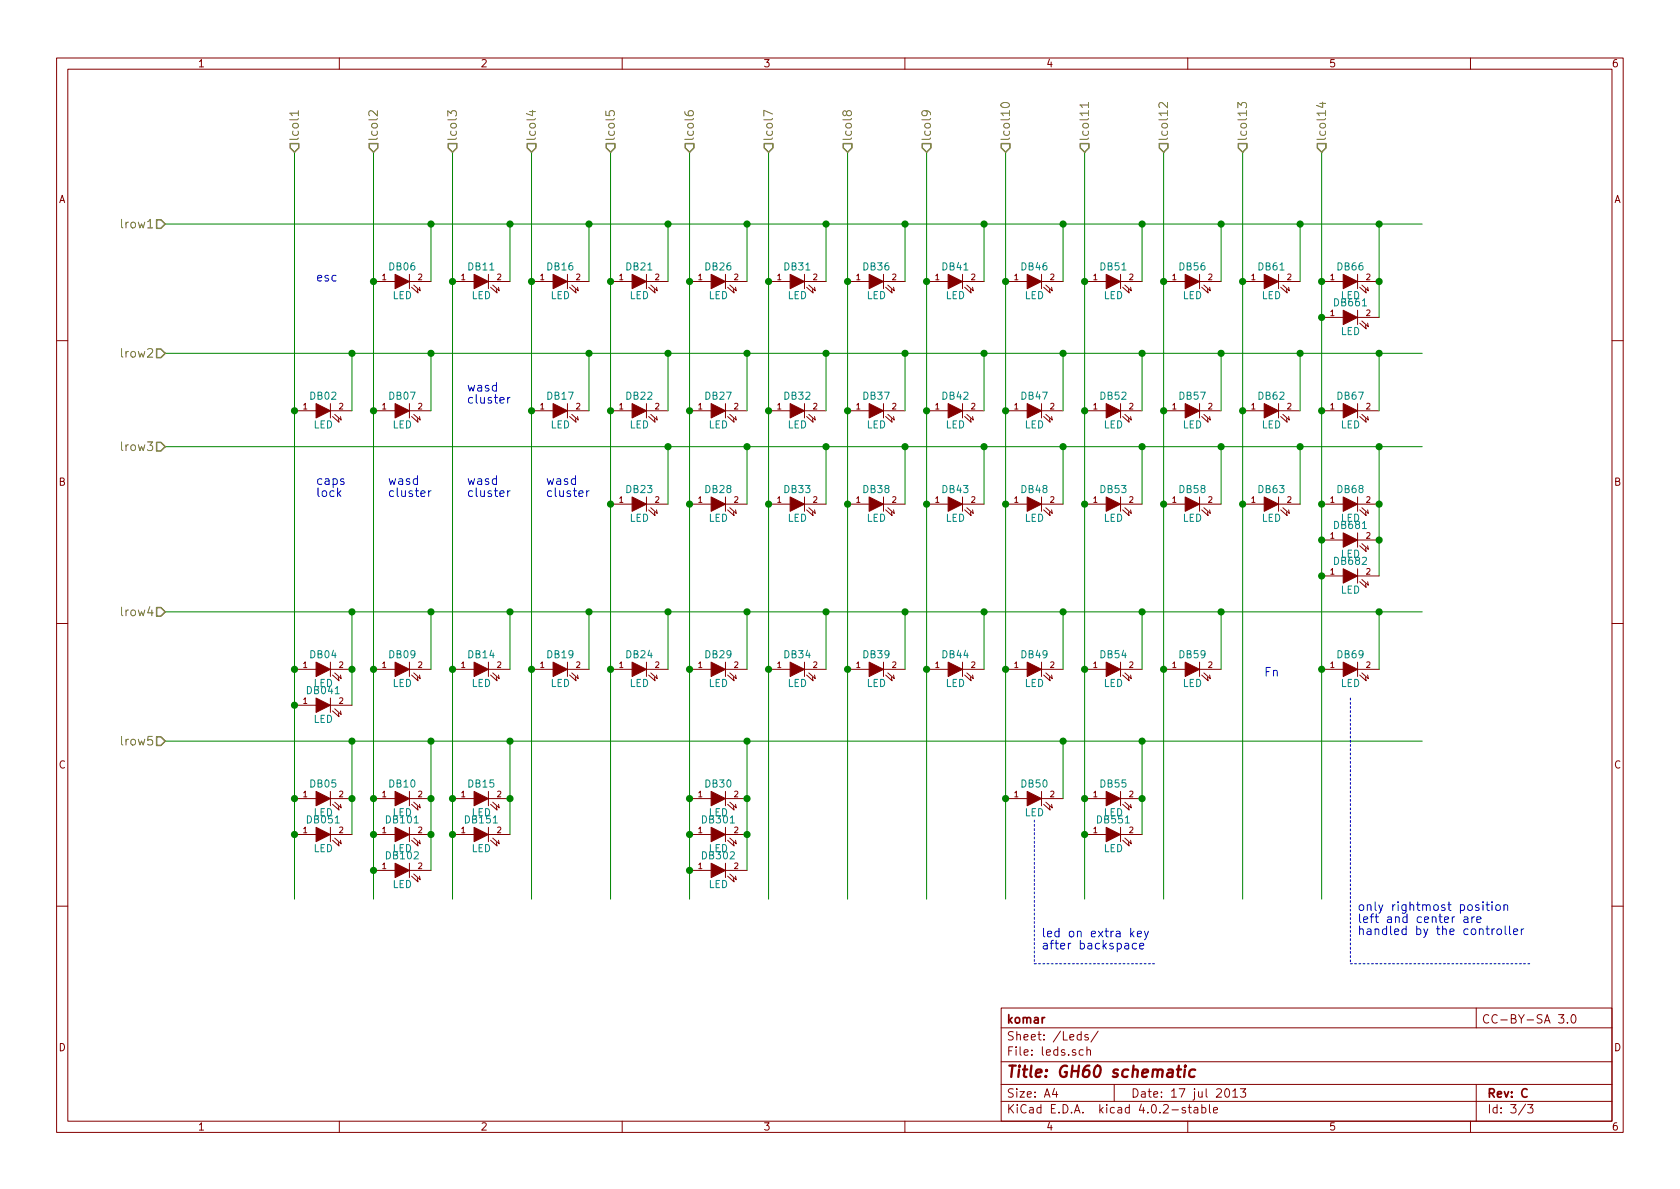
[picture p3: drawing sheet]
<svg xmlns="http://www.w3.org/2000/svg" width="297mm" height="210mm" viewBox="0 0 297 210" stroke-linecap="round" stroke-linejoin="round" font-family="sans-serif">
<g fill="none" stroke="#840000" stroke-width=".18">
<path d="M10 10.3h277v189.9h-277zM12 12.2h273v186.1h-273zM60 10.3v1.9M110 10.3v1.9M160 10.3v1.9M210 10.3v1.9M260 10.3v1.9M66 49.8h3.8M72.4 49.8h3.8M72.4 48.5v2.5M72.8 50.8l1.1 1-.1-.6M73.2 50.4l1.1 1-.1-.6"/>
<path d="M80 49.8h3.8M86.4 49.8h3.8M86.4 48.5v2.5M86.7 50.8l1.2 1-.1-.6M87.1 50.4l1.2 1-.2-.6M94 49.8h3.8M100.3 49.8h3.8M100.3 48.5v2.5M100.7 50.8l1.2 1-.2-.6M101.1 50.4l1.1 1-.1-.6M107.9 49.8h3.9M114.3 48.5v2.5"/>
<path d="M114.3 49.8h3.8M114.7 50.8l1.1 1-.1-.6M115.1 50.4l1.1 1-.1-.6M121.9 49.8h3.8M128.3 49.8h3.8M128.3 48.5v2.5M128.7 50.8l1.1 1-.1-.6M129 50.4l1.2 1-.2-.6M135.9 49.8h3.8M142.2 49.8h3.8M142.2 48.5v2.5M142.6 50.8l1.2 1-.2-.6"/>
<path d="M143 50.4l1.1 1-.1-.6M149.9 49.8h3.8M156.2 49.8h3.8M156.2 48.5v2.5M156.6 50.8l1.1 1-.1-.6M157 50.4l1.1 1-.1-.6M163.8 49.8h3.8M170.2 49.8h3.8M170.2 48.5v2.5M170.6 50.8l1.1 1-.1-.6M170.9 50.4l1.2 1-.1-.6M177.8 49.8h3.8"/>
<path d="M184.1 49.8h3.9M184.1 48.5v2.5M184.5 50.8l1.2 1-.2-.6M184.9 50.4l1.2 1-.2-.6M191.8 49.8h3.8M198.1 49.8h3.8M198.1 48.5v2.5M198.5 50.8l1.1 1-.1-.6M198.9 50.4l1.1 1-.1-.6M205.7 49.8h3.8M212.1 49.8h3.8M212.1 48.5v2.5"/>
<path d="M212.5 50.8l1.1 1-.1-.6M212.9 50.4l1.1 1-.1-.6M219.7 49.8h3.8M226.1 49.8h3.8M226.1 48.5v2.5M226.4 50.8l1.2 1-.1-.6M226.8 50.4l1.2 1-.2-.6M233.7 49.8h3.8M233.7 56.1h3.8M240 49.8h3.8M240 48.5v2.5M240 54.9v2.5"/>
<path d="M240 56.1h3.8M240.4 50.8l1.2 1-.2-.6M240.4 57.1l1.2 1.1-.2-.7M240.8 50.4l1.1 1-.1-.6M240.8 56.8l1.1 1-.1-.7M10 60.2h2M52.1 72.6h3.8M58.4 72.6h3.8M58.4 71.4v2.5M58.8 73.7l1.1 1-.1-.7M59.2 73.3l1.1 1-.1-.6M66 72.6h3.8"/>
<path d="M72.4 71.4v2.5M72.4 72.6h3.8M72.8 73.7l1.1 1-.1-.7M73.2 73.3l1.1 1-.1-.6M94 72.6h3.8M100.3 71.4v2.5M100.3 72.6h3.8M100.7 73.7l1.2 1-.2-.7M101.1 73.3l1.1 1-.1-.6M107.9 72.6h3.9M114.3 71.4v2.5M114.3 72.6h3.8"/>
<path d="M114.7 73.7l1.1 1-.1-.7M115.1 73.3l1.1 1-.1-.6M121.9 72.6h3.8M128.3 71.4v2.5M128.3 72.6h3.8M128.7 73.7l1.1 1-.1-.7M129 73.3l1.2 1-.2-.6M135.9 72.6h3.8M142.2 71.4v2.5M142.2 72.6h3.8M142.6 73.7l1.2 1-.2-.7M143 73.3l1.1 1-.1-.6"/>
<path d="M149.9 72.6h3.8M156.2 71.4v2.5M156.2 72.6h3.8M156.6 73.7l1.1 1-.1-.7M157 73.3l1.1 1-.1-.6M163.8 72.6h3.8M170.2 71.4v2.5M170.2 72.6h3.8M170.6 73.7l1.1 1-.1-.7M170.9 73.3l1.2 1-.1-.6M177.8 72.6h3.8M184.1 71.4v2.5"/>
<path d="M184.1 72.6h3.9M184.5 73.7l1.2 1-.2-.7M184.9 73.3l1.2 1-.2-.6M191.8 72.6h3.8M198.1 71.4v2.5M198.1 72.6h3.8M198.5 73.7l1.1 1-.1-.7M198.9 73.3l1.1 1-.1-.6M205.7 72.6h3.8M212.1 71.4v2.5M212.1 72.6h3.8M212.5 73.7l1.1 1-.1-.7"/>
<path d="M212.9 73.3l1.1 1-.1-.6M219.7 72.6h3.8M226.1 71.4v2.5M226.1 72.6h3.8M226.4 73.7l1.2 1-.1-.7M226.8 73.3l1.2 1-.2-.6M233.7 72.6h3.8M240 71.4v2.5M240 72.6h3.8M240.4 73.7l1.2 1-.2-.7M240.8 73.3l1.1 1-.1-.6M285 60.2h2"/>
<path d="M107.9 89.1h3.9M114.3 87.9v2.5M114.3 89.1h3.8M114.7 90.2l1.1 1-.1-.7M115.1 89.8l1.1 1-.1-.6M121.9 89.1h3.8M128.3 87.9v2.5M128.3 89.1h3.8M128.7 90.2l1.1 1-.1-.7M129 89.8l1.2 1-.2-.6M135.9 89.1h3.8M142.2 87.9v2.5"/>
<path d="M142.2 89.1h3.8M142.6 90.2l1.2 1-.2-.7M143 89.8l1.1 1-.1-.6M149.9 89.1h3.8M156.2 87.9v2.5M156.2 89.1h3.8M156.6 90.2l1.1 1-.1-.7M157 89.8l1.1 1-.1-.6M163.8 89.1h3.8M170.2 87.9v2.5M170.2 89.1h3.8M170.6 90.2l1.1 1-.1-.7"/>
<path d="M170.9 89.8l1.2 1-.1-.6M177.8 89.1h3.8M184.1 87.9v2.5M184.1 89.1h3.9M184.5 90.2l1.2 1-.2-.7M184.9 89.8l1.2 1-.2-.6M191.8 89.1h3.8M198.1 87.9v2.5M198.1 89.1h3.8M198.5 90.2l1.1 1-.1-.7M198.9 89.8l1.1 1-.1-.6M205.7 89.1h3.8"/>
<path d="M212.1 87.9v2.5M212.1 89.1h3.8M212.5 90.2l1.1 1-.1-.7M212.9 89.8l1.1 1-.1-.6M219.7 89.1h3.8M226.1 87.9v2.5M226.1 89.1h3.8M226.4 90.2l1.2 1-.1-.7M226.8 89.8l1.2 1-.2-.6M233.7 89.1h3.8M233.7 95.5h3.8M240 87.9v2.5"/>
<path d="M240 94.2v2.6M240 89.1h3.8M240 95.5h3.8M240.4 90.2l1.2 1-.2-.7M240.4 96.5l1.2 1-.2-.6M240.8 89.8l1.1 1-.1-.6M240.8 96.1l1.1 1-.1-.6M10 110.3h2M52.1 118.4h3.8M58.4 117.1v2.5M58.4 118.4h3.8M58.8 119.4l1.1 1-.1-.6"/>
<path d="M59.2 119l1.1 1-.1-.6M66 118.4h3.8M72.4 117.1v2.5M72.4 118.4h3.8M72.8 119.4l1.1 1-.1-.6M73.2 119l1.1 1-.1-.6M80 118.4h3.8M86.4 117.1v2.5M86.4 118.4h3.8M86.7 119.4l1.2 1-.1-.6M87.1 119l1.2 1-.2-.6M94 118.4h3.8"/>
<path d="M100.3 117.1v2.5M100.3 118.4h3.8M100.7 119.4l1.2 1-.2-.6M101.1 119l1.1 1-.1-.6M107.9 118.4h3.9M114.3 117.1v2.5M114.3 118.4h3.8M114.7 119.4l1.1 1-.1-.6M115.1 119l1.1 1-.1-.6M121.9 118.4h3.8M128.3 117.1v2.5M128.3 118.4h3.8"/>
<path d="M128.7 119.4l1.1 1-.1-.6M129 119l1.2 1-.2-.6M135.9 118.4h3.8M142.2 117.1v2.5M142.2 118.4h3.8M142.6 119.4l1.2 1-.2-.6M143 119l1.1 1-.1-.6M149.9 118.4h3.8M156.2 117.1v2.5M156.2 118.4h3.8M156.6 119.4l1.1 1-.1-.6M157 119l1.1 1-.1-.6"/>
<path d="M163.8 118.4h3.8M170.2 117.1v2.5M170.2 118.4h3.8M170.6 119.4l1.1 1-.1-.6M170.9 119l1.2 1-.1-.6M177.8 118.4h3.8M184.1 117.1v2.5M184.1 118.4h3.9M184.5 119.4l1.2 1-.2-.6M184.9 119l1.2 1-.2-.6M191.8 118.4h3.8M198.1 117.1v2.5"/>
<path d="M198.1 118.4h3.8M198.5 119.4l1.1 1-.1-.6M198.9 119l1.1 1-.1-.6M205.7 118.4h3.8M212.1 117.1v2.5M212.1 118.4h3.8M212.5 119.4l1.1 1-.1-.6M212.9 119l1.1 1-.1-.6M233.7 118.4h3.8M233.7 101.8h3.8M240 100.6v2.5M240 117.1v2.5"/>
<path d="M240 118.4h3.8M240 101.8h3.8M240.4 119.4l1.2 1-.2-.6M240.4 102.9l1.2 1-.2-.7M240.8 119l1.1 1-.1-.6M240.8 102.5l1.1 1-.1-.6M285 110.3h2M52.1 124.7h3.8M58.4 123.4v2.6M58.4 139.9v2.6M58.4 124.7h3.8M58.8 125.7l1.1 1-.1-.6"/>
<path d="M59.2 125.3l1.1 1.1-.1-.7M72.4 139.9v2.6M86.4 139.9v2.6M128.3 139.9v2.6M184.1 139.9v2.6M198.1 139.9v2.6M52.1 141.2h3.8M52.1 147.6h3.8M58.4 146.3v2.5M58.4 141.2h3.8M58.4 147.6h3.8M58.8 142.2l1.1 1.1-.1-.7"/>
<path d="M58.8 148.6l1.1 1-.1-.6M59.2 141.9l1.1 1-.1-.7M59.2 148.2l1.1 1-.1-.6M66 141.2h3.8M66 147.6h3.8M66 153.9h3.8M72.4 146.3v2.5M72.4 152.6v2.6M72.4 141.2h3.8M72.4 147.6h3.8M72.4 153.9h3.8M72.8 142.2l1.1 1.1-.1-.7"/>
<path d="M72.8 148.6l1.1 1-.1-.6M72.8 154.9l1.1 1.1-.1-.7M73.2 141.9l1.1 1-.1-.7M73.2 148.2l1.1 1-.1-.6M73.2 154.6l1.1 1-.1-.7M80 141.2h3.8M80 147.6h3.8M86.4 146.3v2.5M86.4 141.2h3.8M86.4 147.6h3.8M86.7 142.2l1.2 1.1-.1-.7M86.7 148.6l1.2 1-.1-.6"/>
<path d="M87.1 141.9l1.2 1-.2-.7M87.1 148.2l1.2 1-.2-.6M121.9 141.2h3.8M121.9 147.6h3.8M121.9 153.9h3.8M128.3 146.3v2.5M128.3 152.6v2.6M128.3 141.2h3.8M128.3 147.6h3.8M128.3 153.9h3.8M128.7 142.2l1.1 1.1-.1-.7M128.7 148.6l1.1 1-.1-.6"/>
<path d="M128.7 154.9l1.1 1.1-.1-.7M129 141.9l1.2 1-.2-.7M129 148.2l1.2 1-.2-.6M129 154.6l1.2 1-.2-.7M177.8 141.2h3.8M184.1 141.2h3.9M184.5 142.2l1.2 1.1-.2-.7M184.9 141.9l1.2 1-.2-.7M191.8 141.2h3.8M191.8 147.6h3.8M198.1 146.3v2.5M198.1 141.2h3.8"/>
<path d="M198.1 147.6h3.8M198.5 142.2l1.1 1.1-.1-.7M198.5 148.6l1.1 1-.1-.6M198.9 141.9l1.1 1-.1-.7M198.9 148.2l1.1 1-.1-.6M10 160.2h2M177 178.3h108v20h-108zM261 178.3v3.5M275.6 179.4h.9l-.5 .6 .4 .1v.7l-.2 .1-.6-.1M277.9 179.6l.2-.2a.81 .81 0 0 1 .6 .6 .81 .81 0 0 1-.3 .8l-.1 .1a.79 .79 0 0 1-.4-1.3zM285 160.2h2M60 198.3v1.9"/>
<path d="M110 198.3v1.9M160 198.3v1.9M177 194.8h108M177 191.8h108M177 187.8h108M177 181.8h108M186.4 192.5l-.3 1h.9M186.8 193v1M191.2 183l-.5-.1-.3 .3 .1 .6 .2 .1 .5-.1M191.2 182.4v1.5M191.5 185.7l-.4-.1-.3 .3 .1 .6 .2 .1 .4-.1M192.2 185.7l.2-.1 .4 .1v.9"/>
<path d="M192.2 185.1v1.5M192.4 183a.37 .37 0 0 0-.6 .1l.1 .3 .5 .1 .1 .1-.3 .3-.4-.1M194.2 182.3l-1.3 2M197 191.8v3M209.6 195.9a.37 .37 0 0 0-.6 .1l.1 .3 .5 .1 .1 .1-.3 .3-.4-.1M210 198.3v1.9M210.1 195.8h.5M210.3 195.3v1.3l.3 .2M211.2 195.9h.5l.1 .9M211.8 196.2l-.5 .1-.2 .2 .2 .3 .5-.1M212.5 195.9l.4-.1 .3 .3-.1 .6h-.6M212.5 195.3v1.5"/>
<path d="M213.8 195.3v1.3l.2 .2M214.6 196.3l.7-.1-.1-.3-.4-.1-.2 .2v.7h.6M216.7 192.7l.2-.2a.81 .81 0 0 1 .6 .6 .81 .81 0 0 1-.3 .8l-.2 .1a.79 .79 0 0 1-.3-1.3zM218 193l.4-.5v1.5M218 194h.8M219.3 192.5h.9l-.5 .6 .5 .1v.7l-.2 .1-.7-.1M260 198.3v1.9M261 191.8v6.5M269.7 195.2l-1.2 2M270.1 195.3h.9l-.5 .6 .5 .1v.7l-.2 .1-.7-.1M277.1 180.8v.1"/>
</g>
<path d="M208.1 189.1h.7M208.4 188.4l-.2 1.8 .1 .1 .4 .1M209.5 189.1l-.2 1.3M209.6 188.4l-.1 .2 .2-.1-.1-.1-.1 .2M211.3 189.2a.7 .7 0 0 0-1 .3v.8l.3 .1 .6-.1" fill="none" stroke="#840000" stroke-width=".41"/>
<g fill="#840000" stroke="#840000" stroke-width=".18">
<path d="M111.8 48.5l2.5 1.3-2.5 1.2z"/>
<path d="M125.7 48.5l2.6 1.3-2.6 1.2z"/>
<path d="M139.7 48.5l2.5 1.3-2.5 1.2z"/>
<path d="M153.7 48.5l2.5 1.3-2.5 1.2z"/>
<path d="M69.8 48.5l2.6 1.3-2.6 1.2z"/>
<path d="M83.8 48.5l2.6 1.3-2.6 1.2z"/>
<path d="M97.8 48.5l2.5 1.3-2.5 1.2z"/>
<path d="M223.5 48.5l2.6 1.3-2.6 1.2z"/>
<path d="M237.5 48.5l2.5 1.3-2.5 1.2z"/>
<path d="M167.6 48.5l2.6 1.3-2.6 1.2z"/>
<path d="M181.6 48.5l2.5 1.3-2.5 1.2z"/>
<path d="M195.6 48.5l2.5 1.3-2.5 1.2z"/>
<path d="M209.5 48.5l2.6 1.3-2.6 1.2z"/>
<path d="M111.8 71.4l2.5 1.2-2.5 1.3z"/>
<path d="M125.7 71.4l2.6 1.2-2.6 1.3z"/>
<path d="M139.7 71.4l2.5 1.2-2.5 1.3z"/>
<path d="M153.7 71.4l2.5 1.2-2.5 1.3z"/>
<path d="M55.9 71.4l2.5 1.2-2.5 1.3z"/>
<path d="M69.8 71.4l2.6 1.2-2.6 1.3z"/>
<path d="M97.8 71.4l2.5 1.2-2.5 1.3z"/>
<path d="M223.5 71.4l2.6 1.2-2.6 1.3z"/>
<path d="M237.5 71.4l2.5 1.2-2.5 1.3z"/>
<path d="M167.6 71.4l2.6 1.2-2.6 1.3z"/>
<path d="M181.6 71.4l2.5 1.2-2.5 1.3z"/>
<path d="M195.6 71.4l2.5 1.2-2.5 1.3z"/>
<path d="M209.5 71.4l2.6 1.2-2.6 1.3z"/>
<path d="M111.8 87.9l2.5 1.2-2.5 1.3z"/>
<path d="M125.7 87.9l2.6 1.2-2.6 1.3z"/>
<path d="M139.7 87.9l2.5 1.2-2.5 1.3z"/>
<path d="M153.7 87.9l2.5 1.2-2.5 1.3z"/>
<path d="M223.5 87.9l2.6 1.2-2.6 1.3z"/>
<path d="M237.5 87.9l2.5 1.2-2.5 1.3z"/>
<path d="M167.6 87.9l2.6 1.2-2.6 1.3z"/>
<path d="M181.6 87.9l2.5 1.2-2.5 1.3z"/>
<path d="M195.6 87.9l2.5 1.2-2.5 1.3z"/>
<path d="M209.5 87.9l2.6 1.2-2.6 1.3z"/>
<path d="M111.8 117.1l2.5 1.3-2.5 1.2z"/>
<path d="M125.7 117.1l2.6 1.3-2.6 1.2z"/>
<path d="M139.7 117.1l2.5 1.3-2.5 1.2z"/>
<path d="M153.7 117.1l2.5 1.3-2.5 1.2z"/>
<path d="M55.9 117.1l2.5 1.3-2.5 1.2z"/>
<path d="M69.8 117.1l2.6 1.3-2.6 1.2z"/>
<path d="M83.8 117.1l2.6 1.3-2.6 1.2z"/>
<path d="M97.8 117.1l2.5 1.3-2.5 1.2z"/>
<path d="M167.6 117.1l2.6 1.3-2.6 1.2z"/>
<path d="M181.6 117.1l2.5 1.3-2.5 1.2z"/>
<path d="M195.6 117.1l2.5 1.3-2.5 1.2z"/>
<path d="M209.5 117.1l2.6 1.3-2.6 1.2z"/>
<path d="M55.9 139.9l2.5 1.3-2.5 1.3z"/>
<path d="M69.8 139.9l2.6 1.3-2.6 1.3z"/>
<path d="M83.8 139.9l2.6 1.3-2.6 1.3z"/>
<path d="M181.6 139.9l2.5 1.3-2.5 1.3z"/>
<path d="M195.6 139.9l2.5 1.3-2.5 1.3z"/>
<path d="M125.7 139.9l2.6 1.3-2.6 1.3z"/>
<path d="M195.6 146.3l2.5 1.3-2.5 1.2z"/>
<path d="M125.7 146.3l2.6 1.3-2.6 1.2z"/>
<path d="M125.7 152.6l2.6 1.3-2.6 1.3z"/>
<path d="M55.9 146.3l2.5 1.3-2.5 1.2z"/>
<path d="M69.8 146.3l2.6 1.3-2.6 1.2z"/>
<path d="M69.8 152.6l2.6 1.3-2.6 1.3z"/>
<path d="M83.8 146.3l2.6 1.3-2.6 1.2z"/>
<path d="M237.5 117.1l2.5 1.3-2.5 1.2z"/>
<path d="M55.9 123.4l2.5 1.3-2.5 1.3z"/>
<path d="M237.5 54.9l2.5 1.2-2.5 1.3z"/>
<path d="M237.5 94.2l2.5 1.3-2.5 1.3z"/>
<path d="M237.5 100.6l2.5 1.2-2.5 1.3z"/>
</g>
<g fill="none" stroke="#0000c2" stroke-width=".18">
<path d="M89.8 70.3v1M90.2 70.3l-.3 .1-.1 .2M75.8 86.8v1M76.2 86.8l-.3 .1-.1 .2M89.8 86.8v1M90.2 86.8l-.3 .1-.1 .2M103.7 86.8v1M104.2 86.8l-.3 .1-.2 .2M262.2 159.5v.1M262.2 160v1M262.7 160h.6M262.9 159.5v1.3l.4 .2"/>
<path d="M263.8 159.5v.1M263.8 160v1M265.9 160v1M199.9 164.2v1.5M200.1 165.1l.4 .6M200.5 164.7l-.6 .5M200.9 166.9a.48 .48 0 0 0-.6 0v.8a.48 .48 0 0 0 .6 0M201.1 165.2l.7-.2v-.3h-.5l-.2 .2 .1 .7h.6M201.5 167.3l.7-.1v-.3l-.5-.1-.2 .2 .1 .7h.6M202.3 164.7l.4 1M203 164.7l-.5 1.3-.2 .2M258.9 162.2h.6v.9"/>
<path d="M259.5 162.5l-.5 .1a.3 .3 0 0 0-.2 .2 .3 .3 0 0 0 .2 .3h.5M260.2 162.1v1M260.7 162.1l-.3 .1-.2 .2M261.1 162.6l.7-.1v-.3l-.5-.1-.2 .3 .1 .7h.6M264.2 164.3h-.2l-.2 .3M264.5 160.1l.3-.1 .4 .1 .1 .6-.2 .2-.3 .1-.3-.1zM264.8 164.3h.4l.3 .3v.4l-.3 .3-.4-.1-.1-.2v-.4zM265.9 160.1h.1a.36 .36 0 0 1 .6 .1v.8M266.1 163.7v1.4l.2 .2M266.9 163.7v1.4l.2 .2M267.6 164.8l.8-.2-.1-.3h-.5l-.2 .2 .1 .7h.6M269 164.3v1"/>
<path d="M269.4 164.3h-.3l-.1 .3"/>
</g>
<g fill="none" stroke="#008400" stroke-width=".18">
<path d="M29.2 39.6h222.3M52.1 26.9v132.1M66 26.9v132.1M76.2 39.6v10.2M80 26.9v132.1M90.2 39.6v10.2M94 26.9v132.1M104.1 39.6v10.2M107.9 26.9v132.1M118.1 39.6v10.2M121.9 26.9v132.1M132.1 39.6v10.2"/>
<path d="M135.9 26.9v132.1M146 39.6v10.2M149.9 26.9v132.1M160 39.6v10.2M163.8 26.9v132.1M174 39.6v10.2M177.8 26.9v132.1M188 39.6v10.2M191.8 26.9v132.1M201.9 39.6v10.2M205.7 26.9v132.1M215.9 39.6v10.2"/>
<path d="M219.7 26.9v132.1M229.9 39.6v10.2M233.7 26.9v132.1M243.8 39.6v16.5M29.2 62.5h222.3M29.2 79h222.3M62.2 62.5v10.1M76.2 62.5v10.1M104.1 62.5v10.1M118.1 62.5v10.1M118.1 79v10.1M132.1 62.5v10.1"/>
<path d="M132.1 79v10.1M146 62.5v10.1M146 79v10.1M160 62.5v10.1M160 79v10.1M174 62.5v10.1M174 79v10.1M188 62.5v10.1M188 79v10.1M201.9 62.5v10.1M201.9 79v10.1M215.9 62.5v10.1"/>
<path d="M215.9 79v10.1M229.9 62.5v10.1M229.9 79v10.1M243.8 62.5v10.1M243.8 79v22.8M29.2 108.2h222.3M62.2 108.2v16.5M76.2 108.2v10.2M90.2 108.2v10.2M104.1 108.2v10.2M118.1 108.2v10.2M132.1 108.2v10.2"/>
<path d="M146 108.2v10.2M160 108.2v10.2M174 108.2v10.2M188 108.2v10.2M201.9 108.2v10.2M215.9 108.2v10.2M243.8 108.2v10.2M29.2 131.1h222.3M62.2 131.1v16.5M76.2 131.1v22.8M90.2 131.1v16.5M132.1 131.1v22.8"/>
<path d="M188 131.1v10.1M201.9 131.1v16.5"/>
</g>
<g fill="#008400" stroke="#008400" stroke-width=".25">
<circle cx="66" cy="49.8" r=".51"/>
<circle cx="76.2" cy="39.6" r=".51"/>
<circle cx="80" cy="49.8" r=".51"/>
<circle cx="90.2" cy="39.6" r=".51"/>
<circle cx="94" cy="49.8" r=".51"/>
<circle cx="104.1" cy="39.6" r=".51"/>
<circle cx="108" cy="49.8" r=".51"/>
<circle cx="118.1" cy="39.6" r=".51"/>
<circle cx="121.9" cy="49.8" r=".51"/>
<circle cx="132.1" cy="39.6" r=".51"/>
<circle cx="135.9" cy="49.8" r=".51"/>
<circle cx="146.1" cy="39.6" r=".51"/>
<circle cx="149.9" cy="49.8" r=".51"/>
<circle cx="160" cy="39.6" r=".51"/>
<circle cx="163.8" cy="49.8" r=".51"/>
<circle cx="174" cy="39.6" r=".51"/>
<circle cx="177.8" cy="49.8" r=".51"/>
<circle cx="188" cy="39.6" r=".51"/>
<circle cx="191.8" cy="49.8" r=".51"/>
<circle cx="201.9" cy="39.6" r=".51"/>
<circle cx="205.7" cy="49.8" r=".51"/>
<circle cx="215.9" cy="39.6" r=".51"/>
<circle cx="219.7" cy="49.8" r=".51"/>
<circle cx="229.9" cy="39.6" r=".51"/>
<circle cx="233.7" cy="49.8" r=".51"/>
<circle cx="243.8" cy="39.6" r=".51"/>
<circle cx="52.1" cy="72.6" r=".51"/>
<circle cx="62.2" cy="62.5" r=".51"/>
<circle cx="66" cy="72.6" r=".51"/>
<circle cx="76.2" cy="62.5" r=".51"/>
<circle cx="94" cy="72.6" r=".51"/>
<circle cx="104.1" cy="62.5" r=".51"/>
<circle cx="108" cy="72.6" r=".51"/>
<circle cx="118.1" cy="62.5" r=".51"/>
<circle cx="121.9" cy="72.6" r=".51"/>
<circle cx="132.1" cy="62.5" r=".51"/>
<circle cx="135.9" cy="72.6" r=".51"/>
<circle cx="146.1" cy="62.5" r=".51"/>
<circle cx="149.9" cy="72.6" r=".51"/>
<circle cx="160" cy="62.5" r=".51"/>
<circle cx="163.8" cy="72.6" r=".51"/>
<circle cx="174" cy="62.5" r=".51"/>
<circle cx="177.8" cy="72.6" r=".51"/>
<circle cx="188" cy="62.5" r=".51"/>
<circle cx="191.8" cy="72.6" r=".51"/>
<circle cx="201.9" cy="62.5" r=".51"/>
<circle cx="205.7" cy="72.6" r=".51"/>
<circle cx="215.9" cy="62.5" r=".51"/>
<circle cx="219.7" cy="72.6" r=".51"/>
<circle cx="229.9" cy="62.5" r=".51"/>
<circle cx="233.7" cy="72.6" r=".51"/>
<circle cx="243.8" cy="62.5" r=".51"/>
<circle cx="52.1" cy="118.4" r=".51"/>
<circle cx="62.2" cy="108.2" r=".51"/>
<circle cx="66" cy="118.4" r=".51"/>
<circle cx="76.2" cy="108.2" r=".51"/>
<circle cx="80" cy="118.4" r=".51"/>
<circle cx="90.2" cy="108.2" r=".51"/>
<circle cx="94" cy="118.4" r=".51"/>
<circle cx="104.1" cy="108.2" r=".51"/>
<circle cx="108" cy="118.4" r=".51"/>
<circle cx="118.1" cy="108.2" r=".51"/>
<circle cx="121.9" cy="118.4" r=".51"/>
<circle cx="132.1" cy="108.2" r=".51"/>
<circle cx="135.9" cy="118.4" r=".51"/>
<circle cx="146.1" cy="108.2" r=".51"/>
<circle cx="149.9" cy="118.4" r=".51"/>
<circle cx="160" cy="108.2" r=".51"/>
<circle cx="163.8" cy="118.4" r=".51"/>
<circle cx="174" cy="108.2" r=".51"/>
<circle cx="177.8" cy="118.4" r=".51"/>
<circle cx="188" cy="108.2" r=".51"/>
<circle cx="191.8" cy="118.4" r=".51"/>
<circle cx="201.9" cy="108.2" r=".51"/>
<circle cx="205.7" cy="118.4" r=".51"/>
<circle cx="215.9" cy="108.2" r=".51"/>
<circle cx="108" cy="89.1" r=".51"/>
<circle cx="118.1" cy="79" r=".51"/>
<circle cx="121.9" cy="89.1" r=".51"/>
<circle cx="132.1" cy="79" r=".51"/>
<circle cx="135.9" cy="89.1" r=".51"/>
<circle cx="146.1" cy="79" r=".51"/>
<circle cx="149.9" cy="89.1" r=".51"/>
<circle cx="160" cy="79" r=".51"/>
<circle cx="163.8" cy="89.1" r=".51"/>
<circle cx="174" cy="79" r=".51"/>
<circle cx="177.8" cy="89.1" r=".51"/>
<circle cx="188" cy="79" r=".51"/>
<circle cx="191.8" cy="89.1" r=".51"/>
<circle cx="201.9" cy="79" r=".51"/>
<circle cx="205.7" cy="89.1" r=".51"/>
<circle cx="215.9" cy="79" r=".51"/>
<circle cx="219.7" cy="89.1" r=".51"/>
<circle cx="229.9" cy="79" r=".51"/>
<circle cx="233.7" cy="89.1" r=".51"/>
<circle cx="243.8" cy="79" r=".51"/>
<circle cx="52.1" cy="141.2" r=".51"/>
<circle cx="62.2" cy="131.1" r=".51"/>
<circle cx="66" cy="141.2" r=".51"/>
<circle cx="76.2" cy="131.1" r=".51"/>
<circle cx="80" cy="141.2" r=".51"/>
<circle cx="90.2" cy="131.1" r=".51"/>
<circle cx="132.1" cy="131.1" r=".51"/>
<circle cx="177.8" cy="141.2" r=".51"/>
<circle cx="188" cy="131.1" r=".51"/>
<circle cx="191.8" cy="141.2" r=".51"/>
<circle cx="201.9" cy="131.1" r=".51"/>
<circle cx="121.9" cy="141.2" r=".51"/>
<circle cx="201.9" cy="141.2" r=".51"/>
<circle cx="191.8" cy="147.6" r=".51"/>
<circle cx="132.1" cy="141.2" r=".51"/>
<circle cx="132.1" cy="147.6" r=".51"/>
<circle cx="121.9" cy="147.6" r=".51"/>
<circle cx="121.9" cy="153.9" r=".51"/>
<circle cx="62.2" cy="141.2" r=".51"/>
<circle cx="52.1" cy="147.6" r=".51"/>
<circle cx="76.2" cy="141.2" r=".51"/>
<circle cx="76.2" cy="147.6" r=".51"/>
<circle cx="66" cy="147.6" r=".51"/>
<circle cx="66" cy="153.9" r=".51"/>
<circle cx="80" cy="147.6" r=".51"/>
<circle cx="90.2" cy="141.2" r=".51"/>
<circle cx="233.7" cy="118.4" r=".51"/>
<circle cx="243.8" cy="108.2" r=".51"/>
<circle cx="62.2" cy="118.4" r=".51"/>
<circle cx="52.1" cy="124.7" r=".51"/>
<circle cx="243.8" cy="49.8" r=".51"/>
<circle cx="233.7" cy="56.1" r=".51"/>
<circle cx="243.8" cy="89.1" r=".51"/>
<circle cx="243.8" cy="95.5" r=".51"/>
<circle cx="233.7" cy="95.5" r=".51"/>
<circle cx="233.7" cy="101.8" r=".51"/>
</g>
<path d="M238.8 123.4v47M182.9 145v25.4M182.9 170.4h21.6M238.8 170.4h31.7" fill="none" stroke="#0000c2" stroke-width=".18" stroke-dasharray=".3 .4"/>
<g fill="none" stroke="#848400" stroke-width=".25">
<path d="M27.7 38.9h.7l.8 .7-.8 .8h-.7zM51.3 25.4h1.5v.8l-.7 .7-.8-.7zM65.3 25.4h1.5v.8l-.8 .7-.7-.7zM79.2 25.4h1.6v.8l-.8 .7-.8-.7zM93.2 25.4h1.5v.8l-.7 .7-.8-.7zM107.2 25.4h1.5v.8l-.8 .7-.7-.7zM121.2 25.4h1.5v.8l-.8 .7-.7-.7zM135.1 25.4h1.6v.8l-.8 .7-.8-.7zM149.1 25.4h1.5v.8l-.7 .7-.8-.7zM163.1 25.4h1.5v.8l-.8 .7-.7-.7zM177 25.4h1.6v.8l-.8 .7-.8-.7zM191 25.4h1.5v.8l-.7 .7-.8-.7z"/>
<path d="M205 25.4h1.5v.8l-.8 .7-.7-.7zM218.9 25.4h1.6v.8l-.8 .7-.8-.7zM232.9 25.4h1.5v.8l-.7 .7-.8-.7zM27.7 61.7h.7l.8 .8-.8 .7h-.7zM27.7 78.2h.7l.8 .8-.8 .8h-.7zM27.7 107.4h.7l.8 .8-.8 .8h-.7zM27.7 130.3h.7l.8 .8-.8 .7h-.7z"/>
</g>
<g fill="none" stroke="#848400" stroke-width=".18">
<path d="M52.8 19.6v.9M66.7 19.6v.9l-.8-.8-.3-.1-.2 .1-.2 .2v.3l.2 .3M93.6 19.7h1.1M94.2 19.5v1l-1.1-.4M107.1 19.7v.7l.7 .1-.1-.3 .1-.5 .2-.1h.4l.2 .3v.3l-.1 .3M121.1 19.7a.62 .62 0 0 0 .6 .8l.8-.1a.48 .48 0 0 0-.2-.8l-.5 .1a.48 .48 0 0 0 .1 .8M149.7 19.9l.3-.3 .4 .1a.48 .48 0 0 1-.1 .8l-.5-.2-.3-.6h-.3a.48 .48 0 0 0 0 .7l.2 .1 .3-.3M163.7 19.6l.2 .3v.4l-.2 .2-.6-.1a.48 .48 0 0 1 0-.7 1 1 0 0 1 1.4 .3v.3M177 18.4a.89 .89 0 0 1 1.5 .2 .86 .86 0 0 1-.8 .4 .86 .86 0 0 1-.7-.5zM192.5 18.6h-1.6l.5 .4M192.5 18.1v.9M206.4 18.1v1l-.8-.9-.3-.1-.2 .1-.2 .2v.4l.2 .2"/>
<path d="M218.9 19.1v-1l.6 .5v-.3l.2-.2 .5 .1 .2 .2v.5l-.2 .2M233.3 18.3h1.1M233.9 18.1v.9l-1.1-.4M52.8 20h-1.6l.5 .5M79.2 20.5v-.9l.6 .5v-.4l.2-.1 .5 .1 .2 .2v.4l-.2 .2M136.6 20.2l-1.5-.7v1"/>
</g>
<text font-size="2.8" fill="#840000" x="178" y="190.5">Title: GH60 schematic</text>
<g font-size="2.1" fill="#848400">
<text x="52.8" y="25" transform="rotate(-90 52.8 25)">lcol1</text>
<text x="66.8" y="25" transform="rotate(-90 66.8 25)">lcol2</text>
<text x="80.8" y="25" transform="rotate(-90 80.8 25)">lcol3</text>
<text x="94.7" y="25" transform="rotate(-90 94.7 25)">lcol4</text>
<text x="108.7" y="25" transform="rotate(-90 108.7 25)">lcol5</text>
<text x="122.7" y="25" transform="rotate(-90 122.7 25)">lcol6</text>
<text x="136.7" y="25" transform="rotate(-90 136.7 25)">lcol7</text>
<text x="150.6" y="25" transform="rotate(-90 150.6 25)">lcol8</text>
<text x="164.6" y="25" transform="rotate(-90 164.6 25)">lcol9</text>
<text x="178.6" y="25" transform="rotate(-90 178.6 25)">lcol10</text>
<text x="192.5" y="25" transform="rotate(-90 192.5 25)">lcol11</text>
<text x="206.5" y="25" transform="rotate(-90 206.5 25)">lcol12</text>
<text x="220.5" y="25" transform="rotate(-90 220.5 25)">lcol13</text>
<text x="234.4" y="25" transform="rotate(-90 234.4 25)">lcol14</text>
<text x="21.7" y="40.4">lrow1</text>
<text x="21.7" y="63.2">lrow2</text>
<text x="21.7" y="79.8">lrow3</text>
<text x="21.7" y="109">lrow4</text>
<text x="21.7" y="131.8">lrow5</text>
</g>
<g font-size="2.1" fill="#0000c2">
<text x="55.9" y="49.8">esc</text>
<text x="82.5" y="69.2">wasd</text>
<text x="82.5" y="71.4">cluster</text>
<text x="55.9" y="85.7">caps</text>
<text x="55.9" y="87.9">lock</text>
<text x="68.6" y="85.7">wasd</text>
<text x="68.6" y="87.9">cluster</text>
<text x="82.5" y="85.7">wasd</text>
<text x="82.5" y="87.9">cluster</text>
<text x="96.5" y="85.7">wasd</text>
<text x="96.5" y="87.9">cluster</text>
<text x="223.5" y="119.6">Fn</text>
<text x="240" y="161.1">only rightmost position</text>
<text x="184.1" y="165.8">led on extra key</text>
<text x="184.1" y="167.9">after backspace</text>
<text x="240" y="163.2">left and center are</text>
<text x="240" y="165.3">handled by the controller</text>
</g>
<g font-size="2.1" fill="#840000">
<text x="178" y="184">Sheet: /Leds/</text>
<text x="178" y="181">komar</text>
<text x="262" y="181">CC-BY-SA 3.0</text>
<text x="178" y="186.7">File: leds.sch</text>
<text x="178" y="196.9">KiCad E.D.A. kicad 4.0.2-stable</text>
<text x="178" y="194.1">Size: A4</text>
<text x="200" y="194.1">Date: 17 jul 2013</text>
<text x="263" y="194.1">Rev: C</text>
<text x="263" y="196.9">Id: 3/3</text>
</g>
<g font-size="1.8" fill="#840000">
<text x="35" y="11.9">1</text>
<text x="85" y="11.9">2</text>
<text x="135" y="11.9">3</text>
<text x="185" y="11.9">4</text>
<text x="235" y="11.9">5</text>
<text x="285" y="11.9">6</text>
<text x="10.4" y="35.9">A</text>
<text x="285.4" y="35.9">A</text>
<text x="10.4" y="85.9">B</text>
<text x="285.4" y="85.9">B</text>
<text x="10.4" y="135.9">C</text>
<text x="285.4" y="135.9">C</text>
<text x="10.4" y="185.9">D</text>
<text x="285.4" y="185.9">D</text>
<text x="35" y="199.9">1</text>
<text x="85" y="199.9">2</text>
<text x="135" y="199.9">3</text>
<text x="185" y="199.9">4</text>
<text x="235" y="199.9">5</text>
<text x="285" y="199.9">6</text>
</g>
<g font-size="1.8" fill="#008484">
<text x="68.9" y="47.8">DB06</text>
<text x="82.8" y="47.8">DB11</text>
<text x="96.8" y="47.8">DB16</text>
<text x="110.8" y="47.8">DB21</text>
<text x="124.7" y="47.8">DB26</text>
<text x="138.7" y="47.8">DB31</text>
<text x="152.7" y="47.8">DB36</text>
<text x="166.6" y="47.8">DB41</text>
<text x="180.6" y="47.8">DB46</text>
<text x="194.6" y="47.8">DB51</text>
<text x="208.6" y="47.8">DB56</text>
<text x="222.5" y="47.8">DB61</text>
<text x="236.5" y="47.8">DB66</text>
<text x="69.4" y="52.9">LED</text>
<text x="83.3" y="52.9">LED</text>
<text x="97.3" y="52.9">LED</text>
<text x="111.3" y="52.9">LED</text>
<text x="125.2" y="52.9">LED</text>
<text x="139.2" y="52.9">LED</text>
<text x="153.2" y="52.9">LED</text>
<text x="167.2" y="52.9">LED</text>
<text x="181.1" y="52.9">LED</text>
<text x="195.1" y="52.9">LED</text>
<text x="209.1" y="52.9">LED</text>
<text x="223" y="52.9">LED</text>
<text x="237" y="52.9">LED</text>
<text x="236" y="54.1">DB661</text>
<text x="237" y="59.2">LED</text>
<text x="54.9" y="70.7">DB02</text>
<text x="68.9" y="70.7">DB07</text>
<text x="96.8" y="70.7">DB17</text>
<text x="110.8" y="70.7">DB22</text>
<text x="124.7" y="70.7">DB27</text>
<text x="138.7" y="70.7">DB32</text>
<text x="152.7" y="70.7">DB37</text>
<text x="166.6" y="70.7">DB42</text>
<text x="180.6" y="70.7">DB47</text>
<text x="194.6" y="70.7">DB52</text>
<text x="208.6" y="70.7">DB57</text>
<text x="222.5" y="70.7">DB62</text>
<text x="236.5" y="70.7">DB67</text>
<text x="55.4" y="75.7">LED</text>
<text x="69.4" y="75.7">LED</text>
<text x="97.3" y="75.7">LED</text>
<text x="111.3" y="75.7">LED</text>
<text x="125.2" y="75.7">LED</text>
<text x="139.2" y="75.7">LED</text>
<text x="153.2" y="75.7">LED</text>
<text x="167.2" y="75.7">LED</text>
<text x="181.1" y="75.7">LED</text>
<text x="195.1" y="75.7">LED</text>
<text x="209.1" y="75.7">LED</text>
<text x="223" y="75.7">LED</text>
<text x="237" y="75.7">LED</text>
<text x="110.8" y="87.2">DB23</text>
<text x="124.7" y="87.2">DB28</text>
<text x="138.7" y="87.2">DB33</text>
<text x="152.7" y="87.2">DB38</text>
<text x="166.6" y="87.2">DB43</text>
<text x="180.6" y="87.2">DB48</text>
<text x="194.6" y="87.2">DB53</text>
<text x="208.6" y="87.2">DB58</text>
<text x="222.5" y="87.2">DB63</text>
<text x="236.5" y="87.2">DB68</text>
<text x="111.3" y="92.2">LED</text>
<text x="125.2" y="92.2">LED</text>
<text x="139.2" y="92.2">LED</text>
<text x="153.2" y="92.2">LED</text>
<text x="167.2" y="92.2">LED</text>
<text x="181.1" y="92.2">LED</text>
<text x="195.1" y="92.2">LED</text>
<text x="209.1" y="92.2">LED</text>
<text x="223" y="92.2">LED</text>
<text x="236" y="93.5">DB681</text>
<text x="237" y="92.2">LED</text>
<text x="236" y="99.9">DB682</text>
<text x="237" y="98.6">LED</text>
<text x="237" y="104.9">LED</text>
<text x="54.9" y="116.4">DB04</text>
<text x="68.9" y="116.4">DB09</text>
<text x="82.8" y="116.4">DB14</text>
<text x="96.8" y="116.4">DB19</text>
<text x="110.8" y="116.4">DB24</text>
<text x="124.7" y="116.4">DB29</text>
<text x="138.7" y="116.4">DB34</text>
<text x="152.7" y="116.4">DB39</text>
<text x="166.6" y="116.4">DB44</text>
<text x="180.6" y="116.4">DB49</text>
<text x="194.6" y="116.4">DB54</text>
<text x="208.6" y="116.4">DB59</text>
<text x="236.5" y="116.4">DB69</text>
<text x="54.4" y="122.7">DB041</text>
<text x="55.4" y="121.5">LED</text>
<text x="69.4" y="121.5">LED</text>
<text x="83.3" y="121.5">LED</text>
<text x="97.3" y="121.5">LED</text>
<text x="111.3" y="121.5">LED</text>
<text x="125.2" y="121.5">LED</text>
<text x="139.2" y="121.5">LED</text>
<text x="153.2" y="121.5">LED</text>
<text x="167.2" y="121.5">LED</text>
<text x="181.1" y="121.5">LED</text>
<text x="195.1" y="121.5">LED</text>
<text x="209.1" y="121.5">LED</text>
<text x="237" y="121.5">LED</text>
<text x="55.4" y="127.8">LED</text>
<text x="54.9" y="139.2">DB05</text>
<text x="68.9" y="139.2">DB10</text>
<text x="82.8" y="139.2">DB15</text>
<text x="124.7" y="139.2">DB30</text>
<text x="180.6" y="139.2">DB50</text>
<text x="194.6" y="139.2">DB55</text>
<text x="54.4" y="145.6">DB051</text>
<text x="55.4" y="144.3">LED</text>
<text x="68.4" y="145.6">DB101</text>
<text x="69.4" y="144.3">LED</text>
<text x="82.3" y="145.6">DB151</text>
<text x="83.3" y="144.3">LED</text>
<text x="124.3" y="145.6">DB301</text>
<text x="125.2" y="144.3">LED</text>
<text x="181.1" y="144.3">LED</text>
<text x="194.1" y="145.6">DB551</text>
<text x="195.1" y="144.3">LED</text>
<text x="55.4" y="150.7">LED</text>
<text x="68.4" y="151.9">DB102</text>
<text x="69.4" y="150.7">LED</text>
<text x="83.3" y="150.7">LED</text>
<text x="124.3" y="151.9">DB302</text>
<text x="125.2" y="150.7">LED</text>
<text x="195.1" y="150.7">LED</text>
<text x="69.4" y="157">LED</text>
<text x="125.2" y="157">LED</text>
</g>
<g font-size="1.4" fill="#840000">
<text x="67.6" y="49.5">1</text>
<text x="73.9" y="49.5">2</text>
<text x="81.5" y="49.5">1</text>
<text x="87.9" y="49.5">2</text>
<text x="95.5" y="49.5">1</text>
<text x="101.9" y="49.5">2</text>
<text x="109.5" y="49.5">1</text>
<text x="115.8" y="49.5">2</text>
<text x="123.4" y="49.5">1</text>
<text x="129.8" y="49.5">2</text>
<text x="137.4" y="49.5">1</text>
<text x="143.8" y="49.5">2</text>
<text x="151.4" y="49.5">1</text>
<text x="157.7" y="49.5">2</text>
<text x="165.4" y="49.5">1</text>
<text x="171.7" y="49.5">2</text>
<text x="179.3" y="49.5">1</text>
<text x="185.7" y="49.5">2</text>
<text x="193.3" y="49.5">1</text>
<text x="199.6" y="49.5">2</text>
<text x="207.3" y="49.5">1</text>
<text x="213.6" y="49.5">2</text>
<text x="221.2" y="49.5">1</text>
<text x="227.6" y="49.5">2</text>
<text x="235.2" y="49.5">1</text>
<text x="241.6" y="49.5">2</text>
<text x="235.2" y="55.9">1</text>
<text x="241.6" y="55.9">2</text>
<text x="53.6" y="72.4">1</text>
<text x="59.9" y="72.4">2</text>
<text x="67.6" y="72.4">1</text>
<text x="73.9" y="72.4">2</text>
<text x="95.5" y="72.4">1</text>
<text x="101.9" y="72.4">2</text>
<text x="109.5" y="72.4">1</text>
<text x="115.8" y="72.4">2</text>
<text x="123.4" y="72.4">1</text>
<text x="129.8" y="72.4">2</text>
<text x="137.4" y="72.4">1</text>
<text x="143.8" y="72.4">2</text>
<text x="151.4" y="72.4">1</text>
<text x="157.7" y="72.4">2</text>
<text x="165.4" y="72.4">1</text>
<text x="171.7" y="72.4">2</text>
<text x="179.3" y="72.4">1</text>
<text x="185.7" y="72.4">2</text>
<text x="193.3" y="72.4">1</text>
<text x="199.6" y="72.4">2</text>
<text x="207.3" y="72.4">1</text>
<text x="213.6" y="72.4">2</text>
<text x="221.2" y="72.4">1</text>
<text x="227.6" y="72.4">2</text>
<text x="235.2" y="72.4">1</text>
<text x="241.6" y="72.4">2</text>
<text x="109.5" y="88.9">1</text>
<text x="115.8" y="88.9">2</text>
<text x="123.4" y="88.9">1</text>
<text x="129.8" y="88.9">2</text>
<text x="137.4" y="88.9">1</text>
<text x="143.8" y="88.9">2</text>
<text x="151.4" y="88.9">1</text>
<text x="157.7" y="88.9">2</text>
<text x="165.4" y="88.9">1</text>
<text x="171.7" y="88.9">2</text>
<text x="179.3" y="88.9">1</text>
<text x="185.7" y="88.9">2</text>
<text x="193.3" y="88.9">1</text>
<text x="199.6" y="88.9">2</text>
<text x="207.3" y="88.9">1</text>
<text x="213.6" y="88.9">2</text>
<text x="221.2" y="88.9">1</text>
<text x="227.6" y="88.9">2</text>
<text x="235.2" y="88.9">1</text>
<text x="241.6" y="88.9">2</text>
<text x="235.2" y="95.2">1</text>
<text x="241.6" y="95.2">2</text>
<text x="235.2" y="101.6">1</text>
<text x="241.6" y="101.6">2</text>
<text x="53.6" y="118.1">1</text>
<text x="59.9" y="118.1">2</text>
<text x="67.6" y="118.1">1</text>
<text x="73.9" y="118.1">2</text>
<text x="81.5" y="118.1">1</text>
<text x="87.9" y="118.1">2</text>
<text x="95.5" y="118.1">1</text>
<text x="101.9" y="118.1">2</text>
<text x="109.5" y="118.1">1</text>
<text x="115.8" y="118.1">2</text>
<text x="123.4" y="118.1">1</text>
<text x="129.8" y="118.1">2</text>
<text x="137.4" y="118.1">1</text>
<text x="143.8" y="118.1">2</text>
<text x="151.4" y="118.1">1</text>
<text x="157.7" y="118.1">2</text>
<text x="165.4" y="118.1">1</text>
<text x="171.7" y="118.1">2</text>
<text x="179.3" y="118.1">1</text>
<text x="185.7" y="118.1">2</text>
<text x="193.3" y="118.1">1</text>
<text x="199.6" y="118.1">2</text>
<text x="207.3" y="118.1">1</text>
<text x="213.6" y="118.1">2</text>
<text x="235.2" y="118.1">1</text>
<text x="241.6" y="118.1">2</text>
<text x="53.6" y="124.5">1</text>
<text x="59.9" y="124.5">2</text>
<text x="53.6" y="141">1</text>
<text x="59.9" y="141">2</text>
<text x="67.6" y="141">1</text>
<text x="73.9" y="141">2</text>
<text x="81.5" y="141">1</text>
<text x="87.9" y="141">2</text>
<text x="123.4" y="141">1</text>
<text x="129.8" y="141">2</text>
<text x="179.3" y="141">1</text>
<text x="185.7" y="141">2</text>
<text x="193.3" y="141">1</text>
<text x="199.6" y="141">2</text>
<text x="53.6" y="147.3">1</text>
<text x="59.9" y="147.3">2</text>
<text x="67.6" y="147.3">1</text>
<text x="73.9" y="147.3">2</text>
<text x="81.5" y="147.3">1</text>
<text x="87.9" y="147.3">2</text>
<text x="123.4" y="147.3">1</text>
<text x="129.8" y="147.3">2</text>
<text x="193.3" y="147.3">1</text>
<text x="199.6" y="147.3">2</text>
<text x="67.6" y="153.7">1</text>
<text x="73.9" y="153.7">2</text>
<text x="123.4" y="153.7">1</text>
<text x="129.8" y="153.7">2</text>
</g>
</svg>
